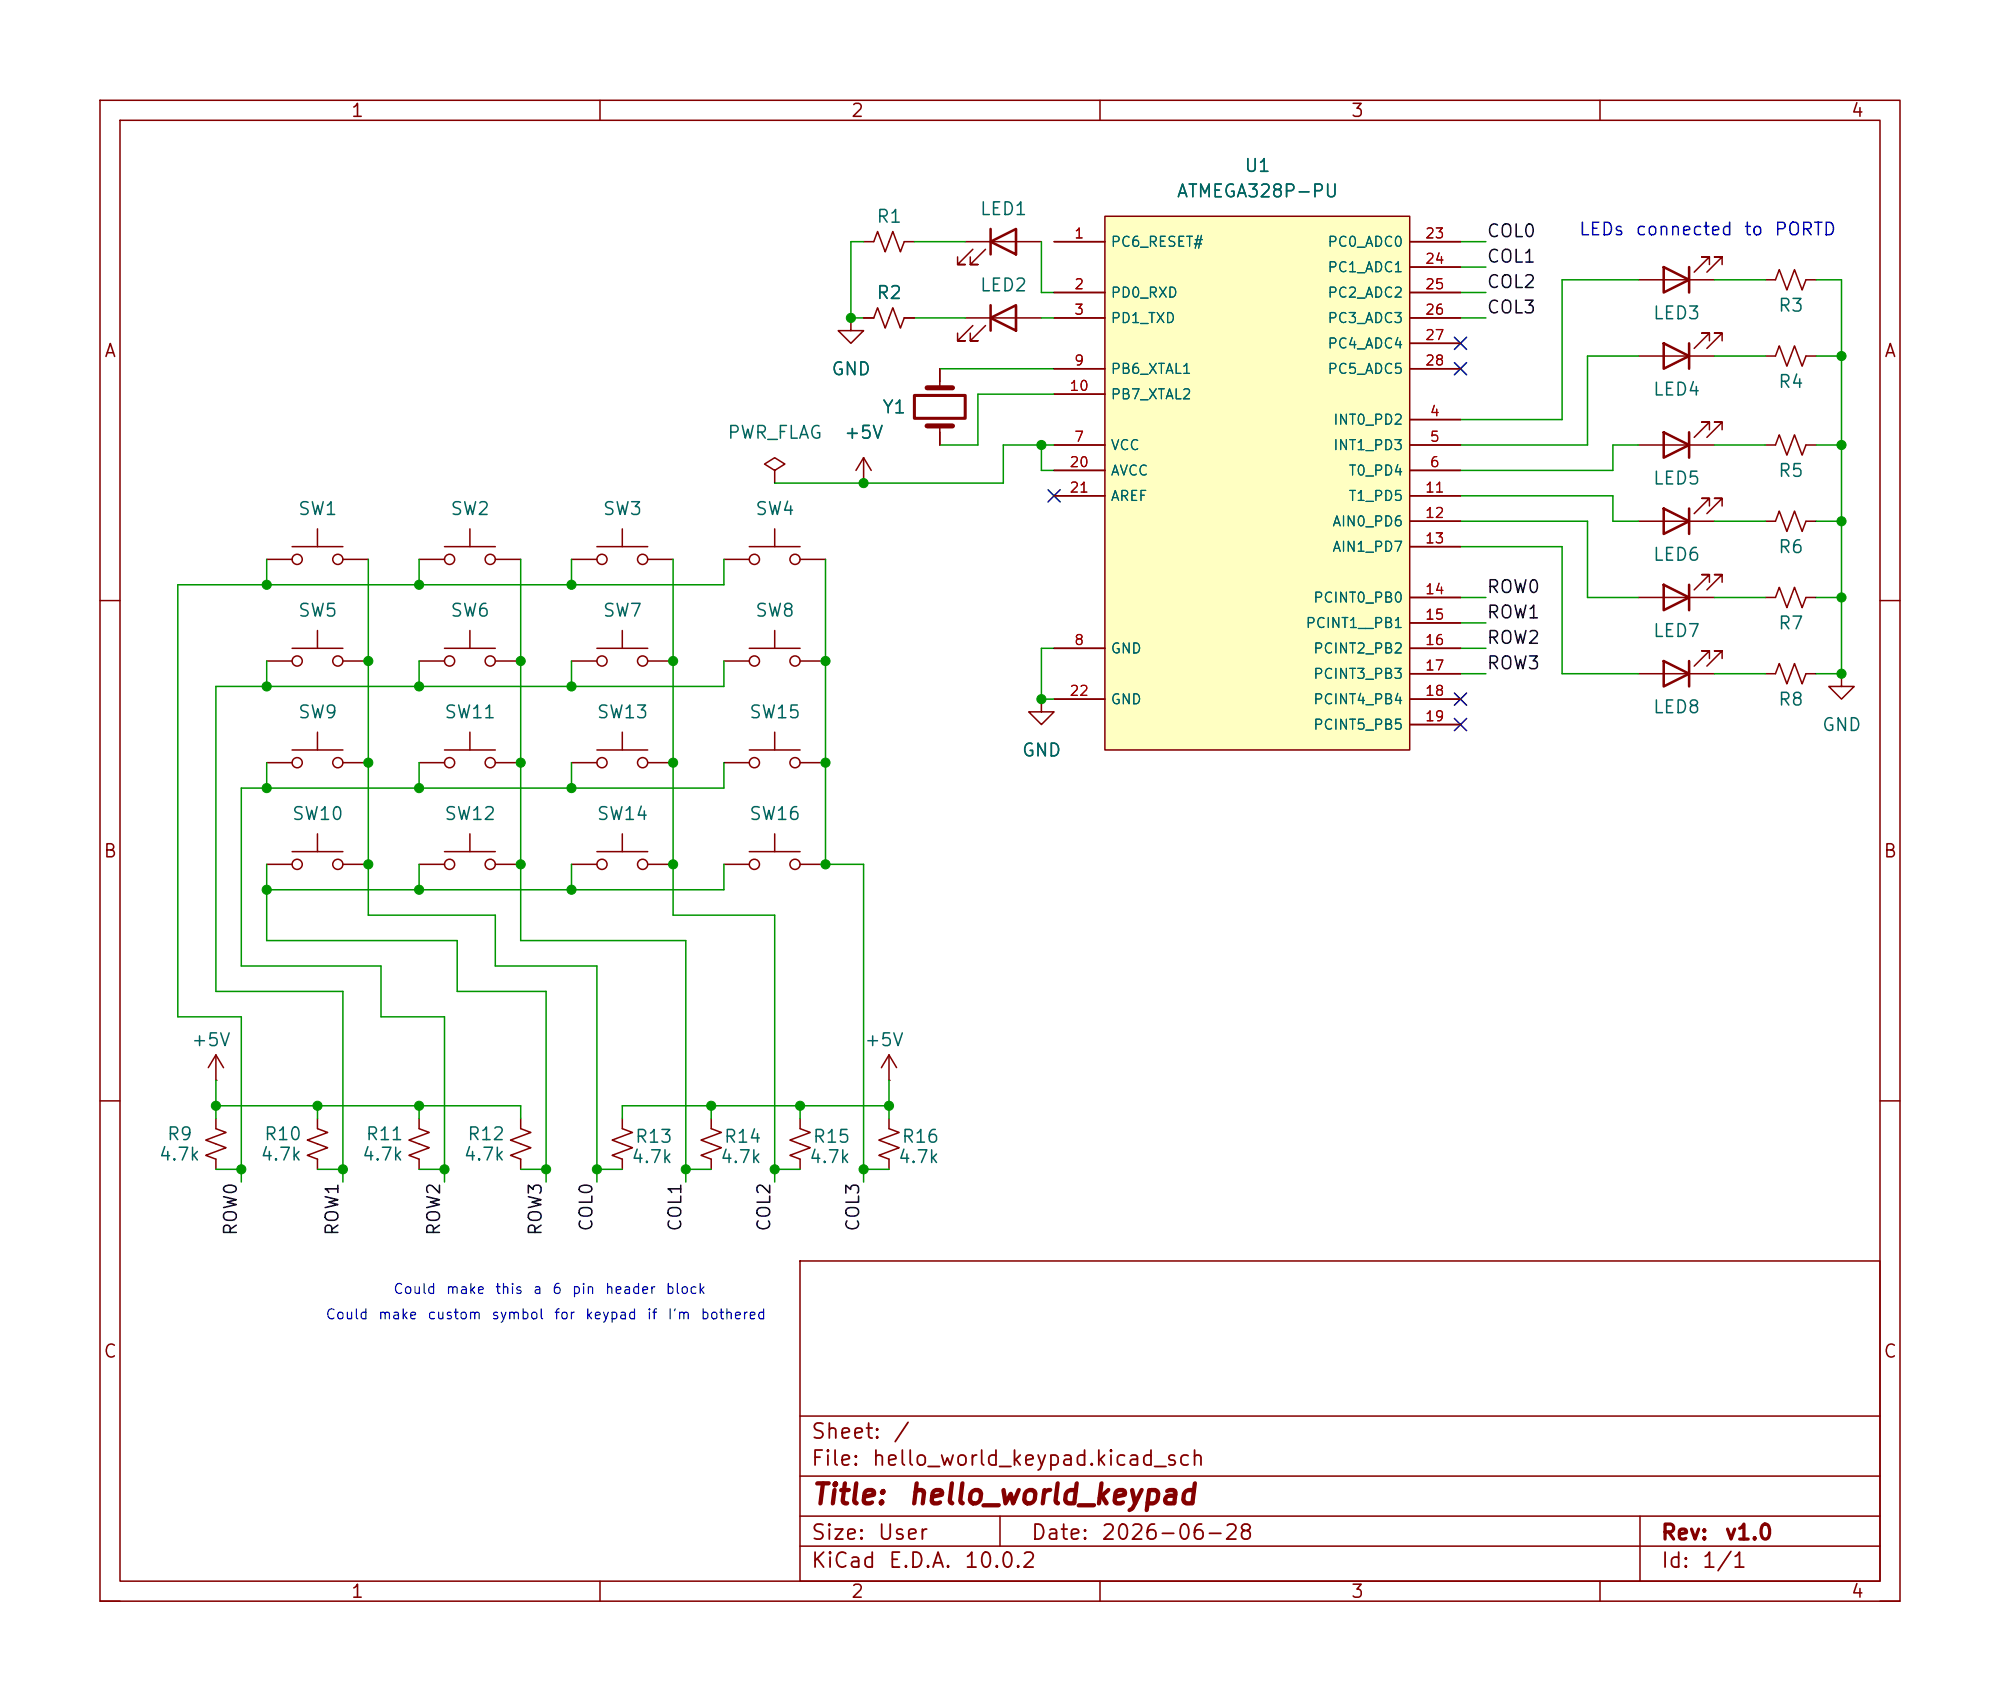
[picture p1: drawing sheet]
<svg xmlns="http://www.w3.org/2000/svg" width="200mm" height="170mm" viewBox="0 0 200 170" stroke-linecap="round" stroke-linejoin="round" font-family="sans-serif">
<g fill="none" stroke="#840000" stroke-width=".15">
<path d="M10 10h180v150h-180zM12 12h176v146h-176zM60 10v2M110 10v2M160 10v2M85.1 31.8v1.2h1.3l-1.3 1.3-1.3-1.3h1.3M85.1 31.8h.1M86.4 24.2h1l.4-1.1 .7 2.1 .8-2.1 .7 2.1 .4-1h1M94 36.9v1.9M163.8 35.6h7.6M163.8 28h7.6M170.9 34.1v-.8h-.7h.7l-1.5 1.5"/>
<path d="M170.9 26.4v-.7h-.7h.7l-1.5 1.5M172.2 34.1v-.8h-.8h.8l-1.5 1.5M172.2 26.4v-.7h-.8h.8l-1.5 1.5M176.5 28h1l.4-1.1 .8 2.1 .8-2.1 .7 2.1 .4-1h1M176.5 35.6h1l.4-1 .8 2 .8-2 .7 2 .4-1h1M26.7 55.9h2.5M29.2 54.6h5.1M31.7 52.9v1.7M34.3 55.9h2.5M41.9 55.9h2.5M44.4 54.6h5.1M47 52.9v1.7"/>
<path d="M49.5 55.9h2.6M57.1 55.9h2.6M59.7 54.6h5.1M62.2 52.9v1.7M64.8 55.9h2.5M72.4 55.9h2.5M74.9 54.6h5.1M77.5 47l1-.6-1-.7-1 .7 1 .6v1.3M77.5 48.3h.1M77.5 52.9v1.7M80 55.9h2.5M86.4 48.3h.1"/>
<path d="M86.4 45.7l-.8 1.3M86.4 45.7l.7 1.3M86.4 45.7v2.6M94 42.6v1.9M163.8 59.7h7.6M163.8 44.5h7.6M163.8 52.1h7.6M170.9 58.2v-.8h-.7h.7l-1.5 1.6M170.9 42.9v-.7h-.7h.7l-1.5 1.5M170.9 50.6v-.8h-.7h.7l-1.5 1.5M172.2 58.2v-.8h-.8h.8l-1.5 1.6M172.2 42.9v-.7h-.8h.8l-1.5 1.5"/>
<path d="M172.2 50.6v-.8h-.8h.8l-1.5 1.5M176.5 59.7h1l.4-1 .8 2 .8-2 .7 2 .4-1h1M176.5 52.1h1l.4-1 .8 2 .8-2 .7 2 .4-1h1M176.5 44.5h1l.4-1 .8 2 .8-2 .7 2 .4-1h1M10 60h2M26.7 76.2h2.5M26.7 66.1h2.5M29.2 75h5.1M29.2 64.8h5.1M31.7 63v1.8M31.7 73.2v1.8M34.3 76.2h2.5"/>
<path d="M34.3 66.1h2.5M41.9 76.2h2.5M41.9 66.1h2.5M44.4 75h5.1M44.4 64.8h5.1M47 63v1.8M47 73.2v1.8M49.5 76.2h2.6M49.5 66.1h2.6M57.1 76.2h2.6M57.1 66.1h2.6M59.7 75h5.1"/>
<path d="M59.7 64.8h5.1M62.2 63v1.8M62.2 73.2v1.8M64.8 76.2h2.5M64.8 66.1h2.5M72.4 76.2h2.5M72.4 66.1h2.5M74.9 75h5.1M74.9 64.8h5.1M77.5 63v1.8M77.5 73.2v1.8M80 76.2h2.5"/>
<path d="M80 66.1h2.5M104.1 69.9v1.2h1.3l-1.3 1.3-1.2-1.3h1.2M104.1 69.9h.1M163.8 67.3h7.6M170.9 65.8v-.8h-.7h.7l-1.5 1.6M172.2 65.8v-.8h-.8h.8l-1.5 1.6M176.5 67.3h1l.4-1 .8 2 .8-2 .7 2 .4-1h1M184.1 67.3v1.3h1.3l-1.3 1.3-1.2-1.3h1.2M184.1 67.3h.1M188 60h2M26.7 86.4h2.5M29.2 85.1h5.1"/>
<path d="M31.7 83.3v1.8M34.3 86.4h2.5M41.9 86.4h2.5M44.4 85.1h5.1M47 83.3v1.8M49.5 86.4h2.6M57.1 86.4h2.6M59.7 85.1h5.1M62.2 83.3v1.8M64.8 86.4h2.5M72.4 86.4h2.5M74.9 85.1h5.1"/>
<path d="M77.5 83.3v1.8M80 86.4h2.5M10 110h2M21.6 111.8v1l1 .4-2 .7 2 .8-2 .8 1 .3v1.1M21.6 108h.1M21.6 105.4v2.6M21.6 105.4l-.8 1.3M21.6 105.4l.8 1.3M31.7 111.8v1l1.1 .4-2.1 .7 2.1 .8-2.1 .8 1 .3v1.1M41.9 111.8v1l1 .4-2 .7 2 .8-2 .8 1 .3v1.1M52.1 111.8v1l1 .4-2 .7 2 .8-2 .8 1 .3v1.1M62.2 111.8v1l1 .4-2 .7 2 .8-2 .8 1 .3v1.1"/>
<path d="M71.1 111.8v1l1 .4-2 .7 2 .8-2 .8 1 .3v1.1M80 111.8v1l1 .4-2 .7 2 .8-2 .8 1 .3v1.1M88.9 111.8v1l1 .4-2 .7 2 .8-2 .8 1 .3v1.1M88.9 108h.1M88.9 105.4v2.6M88.9 105.4l-.8 1.3M88.9 105.4l.8 1.3M188 110h2M80 126h108v32h-108zM60 158v2M80 154.5h108M80 151.5h108"/>
<path d="M80 147.5h108M80 141.5h108M100 151.5v3M110 158v2M160 158v2M164 151.5v6.5M10 160h2M188 160h2"/>
<circle cx="29.7" cy="55.9" r=".51"/>
<circle cx="33.8" cy="55.9" r=".51"/>
<circle cx="45" cy="55.9" r=".51"/>
<circle cx="49" cy="55.9" r=".51"/>
<circle cx="60.2" cy="55.9" r=".51"/>
<circle cx="64.3" cy="55.9" r=".51"/>
<circle cx="75.4" cy="55.9" r=".51"/>
<circle cx="79.5" cy="55.9" r=".51"/>
<circle cx="29.7" cy="66.1" r=".51"/>
<circle cx="29.7" cy="76.2" r=".51"/>
<circle cx="33.8" cy="66.1" r=".51"/>
<circle cx="33.8" cy="76.2" r=".51"/>
<circle cx="45" cy="66.1" r=".51"/>
<circle cx="45" cy="76.2" r=".51"/>
<circle cx="49" cy="76.2" r=".51"/>
<circle cx="49" cy="66.1" r=".51"/>
<circle cx="60.2" cy="76.2" r=".51"/>
<circle cx="60.2" cy="66.1" r=".51"/>
<circle cx="64.3" cy="66.1" r=".51"/>
<circle cx="64.3" cy="76.2" r=".51"/>
<circle cx="75.4" cy="66.1" r=".51"/>
<circle cx="75.4" cy="76.2" r=".51"/>
<circle cx="79.5" cy="76.2" r=".51"/>
<circle cx="79.5" cy="66.1" r=".51"/>
<circle cx="29.7" cy="86.4" r=".51"/>
<circle cx="33.8" cy="86.4" r=".51"/>
<circle cx="45" cy="86.4" r=".51"/>
<circle cx="49" cy="86.4" r=".51"/>
<circle cx="60.2" cy="86.4" r=".51"/>
<circle cx="64.3" cy="86.4" r=".51"/>
<circle cx="75.4" cy="86.4" r=".51"/>
<circle cx="79.5" cy="86.4" r=".51"/>
</g>
<path d="M166.4 34.3l2.5 1.3-2.5 1.3zM166.4 26.7l2.5 1.3-2.5 1.2zM168.9 26.7v2.5M168.9 34.3v2.6M166.4 58.4l2.5 1.3-2.5 1.3zM166.4 43.2l2.5 1.3-2.5 1.2zM166.4 50.8l2.5 1.3-2.5 1.3zM168.9 43.2v2.5M168.9 50.8v2.6M168.9 58.4v2.6M166.4 66.1l2.5 1.2-2.5 1.3zM168.9 66.1v2.5" fill="none" stroke="#840000" stroke-width=".25"/>
<path d="M92.7 38.8h2.5M92.7 42.6h2.5" fill="none" stroke="#840000" stroke-width=".51"/>
<path d="M91.4 39.5h5.1v2.3h-5.1z" fill="none" stroke="#840000" stroke-width=".3"/>
<path d="M110.5 21.6h30.5v53.4h-30.5z" fill="#ffffc2"/>
<g fill="none" stroke="#840000" stroke-width=".15">
<path d="M85.1 31.8h.1M86.4 31.8h1l.4-1 .7 2 .8-2 .7 2 .4-1h1M94 36.9v1.2M96.5 24.2h7.6M96.5 31.8h7.6M97.3 24.9l-1.5 1.5h.7h-.7v-.7M97.3 32.5l-1.5 1.6h.7h-.7v-.8M98.6 24.9l-1.6 1.5h.8h-.8v-.7M98.6 32.5l-1.6 1.6h.8h-.8v-.8M105.4 24.2h5.1M105.4 29.2h5.1M105.4 31.8h5.1"/>
<path d="M105.4 36.9h5.1M105.4 39.4h5.1M110.5 21.6h30.5v53.4h-30.5zM141 24.2h5M141 29.2h5M141 31.8h5M141 36.9h5M141 26.7h5M141 34.3h5M86.4 48.3h.1M94 43.2v1.3M105.4 44.5h5.1"/>
<path d="M105.4 47h5.1M105.4 49.6h5.1M141 41.9h5M141 44.5h5M141 47h5M141 49.6h5M141 52.1h5M141 54.6h5M141 59.7h5M104.1 69.9h.1M105.4 64.8h5.1M105.4 69.9h5.1"/>
<path d="M141 64.8h5M141 62.3h5M141 67.3h5M141 69.9h5M141 72.4h5"/>
</g>
<path d="M99.1 24.2l2.5-1.3v2.5zM99.1 31.8l2.5-1.3v2.5zM99.1 22.9v2.5M99.1 30.5v2.5" fill="none" stroke="#840000" stroke-width=".25"/>
<g fill="none" stroke="#009600" stroke-width=".15">
<path d="M86.4 24.2h-1.3v7.6h1.3M91.4 24.2h5.1M91.4 31.8h5.1M94 36.9h11.4M104.1 24.2v5h1.3M104.1 31.8h1.3M105.4 39.4h-7.6v5.1h-3.8M146 24.2h2.6M146 26.7h2.6M146 29.2h2.6M146 31.8h2.6M163.8 35.6h-5.1v8.9h-12.7"/>
<path d="M163.8 28h-7.6v13.9h-10.2M171.4 28h5.1M171.4 35.6h5.1M181.6 28h2.5v39.3h-2.5M181.6 35.6h2.5M26.7 55.9v2.5M36.8 55.9v35.6h12.7v5h10.2v21.6M41.9 55.9v2.5M52.1 55.9v38.1h16.5v24.1M57.1 55.9v2.5M67.3 55.9v35.6h10.2v26.6M72.4 55.9v2.5h-54.6v43.2h6.3v16.5"/>
<path d="M82.5 55.9v30.5h3.9v31.7M104.1 44.5v2.5h1.3M105.4 44.5h-5.1v3.8h-22.8M146 52.1h12.7v7.6h5.1M146 49.6h15.3v2.5h2.5M146 54.6h10.2v12.7h7.6M146 59.7h2.6M163.8 44.5h-2.5v2.5h-15.3M171.4 52.1h5.1M171.4 59.7h5.1M171.4 44.5h5.1M181.6 52.1h2.5"/>
<path d="M181.6 59.7h2.5M181.6 44.5h2.5M26.7 66.1v2.5M26.7 76.2v2.6M41.9 66.1v2.5M41.9 76.2v2.6M57.1 66.1v2.5M57.1 76.2v2.6M72.4 76.2v2.6h-48.3v17.7h14v5.1h6.3v16.5M72.4 66.1v2.5h-50.8v30.5h12.7v19M105.4 64.8h-1.3v5.1h1.3M146 62.3h2.6"/>
<path d="M146 67.3h2.6M146 64.8h2.6M171.4 67.3h5.1M26.7 86.4v7.6h19v5.1h8.9v19M41.9 86.4v2.5M57.1 86.4v2.5M72.4 86.4v2.5h-45.7M21.6 108v3.8M21.6 110.5h30.5v1.3M21.6 116.9h2.5M31.7 116.9h2.6M31.7 110.5v1.3"/>
<path d="M41.9 116.9h2.5M41.9 110.5v1.3M52.1 116.9h2.5M59.7 116.9h2.5M68.6 116.9h2.5M71.1 110.5v1.3M77.5 116.9h2.5M80 110.5v1.3M86.4 116.9h2.5M88.9 110.5h-26.7v1.3M88.9 108v3.8"/>
</g>
<path d="M145.4 36.2l1.3 1.3M145.4 33.7l1.3 1.2M146.7 36.2l-1.3 1.3M146.7 33.7l-1.3 1.2M104.8 48.9l1.2 1.3M106 48.9l-1.2 1.3M145.4 69.3l1.3 1.2M145.4 71.8l1.3 1.2M146.7 69.3l-1.3 1.2M146.7 71.8l-1.3 1.2" fill="none" stroke="#000084" stroke-width=".15"/>
<g fill="#009600" stroke="#009600" stroke-width=".1">
<circle cx="68.6" cy="116.9" r=".46"/>
<circle cx="86.4" cy="116.9" r=".46"/>
<circle cx="80" cy="110.5" r=".46"/>
<circle cx="77.5" cy="116.9" r=".46"/>
<circle cx="88.9" cy="110.5" r=".46"/>
<circle cx="59.7" cy="116.9" r=".46"/>
<circle cx="54.6" cy="116.9" r=".46"/>
<circle cx="71.1" cy="110.5" r=".46"/>
<circle cx="41.9" cy="88.9" r=".46"/>
<circle cx="26.7" cy="88.9" r=".46"/>
<circle cx="21.6" cy="110.5" r=".46"/>
<circle cx="34.3" cy="116.9" r=".46"/>
<circle cx="44.4" cy="116.9" r=".46"/>
<circle cx="31.7" cy="110.5" r=".46"/>
<circle cx="24.1" cy="116.9" r=".46"/>
<circle cx="41.9" cy="110.5" r=".46"/>
<circle cx="26.7" cy="58.4" r=".46"/>
<circle cx="26.7" cy="68.6" r=".46"/>
<circle cx="36.8" cy="66.1" r=".46"/>
<circle cx="41.9" cy="68.6" r=".46"/>
<circle cx="41.9" cy="78.8" r=".46"/>
<circle cx="36.8" cy="86.4" r=".46"/>
<circle cx="41.9" cy="58.4" r=".46"/>
<circle cx="57.1" cy="58.4" r=".46"/>
<circle cx="26.7" cy="78.8" r=".46"/>
<circle cx="36.8" cy="76.2" r=".46"/>
<circle cx="52.1" cy="86.4" r=".46"/>
<circle cx="52.1" cy="76.2" r=".46"/>
<circle cx="57.1" cy="78.8" r=".46"/>
<circle cx="57.1" cy="68.6" r=".46"/>
<circle cx="52.1" cy="66.1" r=".46"/>
<circle cx="184.1" cy="52.1" r=".46"/>
<circle cx="184.1" cy="59.7" r=".46"/>
<circle cx="184.1" cy="67.3" r=".46"/>
<circle cx="184.1" cy="44.5" r=".46"/>
<circle cx="184.1" cy="35.6" r=".46"/>
<circle cx="104.1" cy="69.9" r=".46"/>
<circle cx="104.1" cy="44.5" r=".46"/>
<circle cx="85.1" cy="31.8" r=".46"/>
<circle cx="86.4" cy="48.3" r=".46"/>
<circle cx="67.3" cy="66.1" r=".46"/>
<circle cx="57.1" cy="88.9" r=".46"/>
<circle cx="82.5" cy="66.1" r=".46"/>
<circle cx="82.5" cy="76.2" r=".46"/>
<circle cx="67.3" cy="76.2" r=".46"/>
<circle cx="67.3" cy="86.4" r=".46"/>
<circle cx="82.5" cy="86.4" r=".46"/>
</g>
<g font-size="2" fill="#840000">
<text x="81" y="150.9">Title:</text>
<text x="90.7" y="150.9">hello_world_keypad</text>
</g>
<g font-size="1.5" fill="#840000">
<text x="81" y="146.9">File:</text>
<text x="81" y="144.2">Sheet:</text>
<text x="87.1" y="146.9">hello_world_keypad.kicad_sch</text>
<text x="89.2" y="144.2">/</text>
<text x="81" y="154.3">Size:</text>
<text x="87.7" y="154.3">User</text>
<text x="103" y="154.3">Date:</text>
<text x="110" y="154.3">2026-06-28</text>
<text x="166" y="154.3">Rev:</text>
<text x="172.4" y="154.3">v1.0</text>
<text x="81" y="157.1">KiCad</text>
<text x="88.7" y="157.1">E.D.A.</text>
<text x="96.3" y="157.1">10.0.2</text>
<text x="166" y="157.1">Id:</text>
<text x="170.1" y="157.1">1/1</text>
</g>
<g font-size="1.3" fill="#840000">
<text x="35" y="12">1</text>
<text x="85" y="12">2</text>
<text x="135" y="12">3</text>
<text x="185" y="12">4</text>
<text x="10.3" y="36">A</text>
<text x="188.3" y="36">A</text>
<text x="10.3" y="86">B</text>
<text x="188.3" y="86">B</text>
<text x="10.3" y="136">C</text>
<text x="188.3" y="136">C</text>
<text x="35" y="160">1</text>
<text x="85" y="160">2</text>
<text x="135" y="160">3</text>
<text x="185" y="160">4</text>
</g>
<g font-size="1.3" fill="#006464">
<text x="124.4" y="17.5">U1</text>
<text x="87.6" y="22.6">R1</text>
<text x="97.9" y="21.8">LED1</text>
<text x="117.6" y="20">ATMEGA328P-PU</text>
<text x="97.9" y="29.4">LED2</text>
<text x="87.6" y="30.2">R2</text>
<text x="165.2" y="32.2">LED3</text>
<text x="177.7" y="31.5">R3</text>
<text x="83.1" y="37.8">GND</text>
<text x="88.1" y="41.6">Y1</text>
<text x="165.2" y="39.9">LED4</text>
<text x="177.7" y="39.1">R4</text>
<text x="72.7" y="44.2">PWR_FLAG</text>
<text x="84.3" y="44.2">+5V</text>
<text x="177.7" y="48">R5</text>
<text x="29.7" y="51.8">SW1</text>
<text x="45" y="51.8">SW2</text>
<text x="60.2" y="51.8">SW3</text>
<text x="75.4" y="51.8">SW4</text>
<text x="165.2" y="48.7">LED5</text>
<text x="165.2" y="56.4">LED6</text>
<text x="177.7" y="55.6">R6</text>
<text x="29.7" y="62">SW5</text>
<text x="45" y="62">SW6</text>
<text x="60.2" y="62">SW7</text>
<text x="75.4" y="62">SW8</text>
<text x="165.2" y="64">LED7</text>
<text x="177.7" y="63.2">R7</text>
<text x="165.2" y="71.6">LED8</text>
<text x="177.7" y="70.8">R8</text>
<text x="29.7" y="72.1">SW9</text>
<text x="44.3" y="72.1">SW11</text>
<text x="59.6" y="72.1">SW13</text>
<text x="74.8" y="72.1">SW15</text>
<text x="102.1" y="75.9">GND</text>
<text x="182.1" y="73.4">GND</text>
<text x="29.1" y="82.3">SW10</text>
<text x="44.3" y="82.3">SW12</text>
<text x="59.6" y="82.3">SW14</text>
<text x="74.8" y="82.3">SW16</text>
<text x="19" y="104.9">+5V</text>
<text x="86.4" y="104.9">+5V</text>
<text x="15.8" y="116.3">4.7k</text>
<text x="16.6" y="114.3">R9</text>
<text x="26" y="116.3">4.7k</text>
<text x="26.3" y="114.3">R10</text>
<text x="36.1" y="116.3">4.7k</text>
<text x="36.5" y="114.3">R11</text>
<text x="46.3" y="116.3">4.7k</text>
<text x="46.6" y="114.3">R12</text>
<text x="63" y="116.6">4.7k</text>
<text x="63.4" y="114.5">R13</text>
<text x="71.9" y="116.6">4.7k</text>
<text x="72.3" y="114.5">R14</text>
<text x="80.8" y="116.6">4.7k</text>
<text x="81.2" y="114.5">R15</text>
<text x="89.7" y="116.6">4.7k</text>
<text x="90.1" y="114.5">R16</text>
</g>
<g font-size="1.3" fill="#0000c2">
<text x="157.8" y="23.9">LEDs</text>
<text x="163.5" y="23.9">connected</text>
<text x="174.3" y="23.9">to</text>
<text x="177.4" y="23.9">PORTD</text>
</g>
<g font-size="1.3" fill="#0f0f0f">
<text x="148.6" y="29.1">COL2</text>
<text x="148.6" y="24">COL0</text>
<text x="148.6" y="26.6">COL1</text>
<text x="148.6" y="31.7">COL3</text>
<text x="148.6" y="59.6">ROW0</text>
<text x="148.6" y="62.1">ROW1</text>
<text x="148.6" y="64.7">ROW2</text>
<text x="148.6" y="67.2">ROW3</text>
<text x="24" y="123.6" transform="rotate(-90 24 123.6)">ROW0</text>
<text x="34.2" y="123.6" transform="rotate(-90 34.2 123.6)">ROW1</text>
<text x="44.3" y="123.6" transform="rotate(-90 44.3 123.6)">ROW2</text>
<text x="54.5" y="123.6" transform="rotate(-90 54.5 123.6)">ROW3</text>
<text x="59.6" y="123.2" transform="rotate(-90 59.6 123.2)">COL0</text>
<text x="68.5" y="123.2" transform="rotate(-90 68.5 123.2)">COL1</text>
<text x="77.3" y="123.2" transform="rotate(-90 77.3 123.2)">COL2</text>
<text x="86.2" y="123.2" transform="rotate(-90 86.2 123.2)">COL3</text>
</g>
<g font-size="1" fill="#a90000">
<text x="107.3" y="24.1">1</text>
<text x="107.3" y="29.2">2</text>
<text x="142.4" y="24.1">23</text>
<text x="142.4" y="26.6">24</text>
<text x="142.4" y="29.2">25</text>
<text x="107.3" y="31.7">3</text>
<text x="142.4" y="31.7">26</text>
<text x="142.4" y="34.2">27</text>
<text x="106.9" y="39.3">10</text>
<text x="107.3" y="36.8">9</text>
<text x="142.4" y="36.8">28</text>
<text x="142.9" y="41.9">4</text>
<text x="106.9" y="46.9">20</text>
<text x="107.3" y="44.4">7</text>
<text x="142.9" y="44.4">5</text>
<text x="142.9" y="46.9">6</text>
<text x="106.9" y="49.5">21</text>
<text x="142.4" y="49.5">11</text>
<text x="142.4" y="52">12</text>
<text x="142.4" y="54.6">13</text>
<text x="142.4" y="59.6">14</text>
<text x="107.3" y="64.7">8</text>
<text x="142.4" y="62.2">15</text>
<text x="142.4" y="64.7">16</text>
<text x="106.9" y="69.8">22</text>
<text x="142.4" y="67.3">17</text>
<text x="142.4" y="69.8">18</text>
<text x="142.4" y="72.3">19</text>
</g>
<g font-size="1" fill="#006464">
<text x="111" y="24.9">PC6_RESET#</text>
<text x="111" y="30">PD0_RXD</text>
<text x="132.7" y="24.9">PC0_ADC0</text>
<text x="132.7" y="27.5">PC1_ADC1</text>
<text x="132.7" y="30">PC2_ADC2</text>
<text x="111" y="32.5">PD1_TXD</text>
<text x="132.7" y="32.5">PC3_ADC3</text>
<text x="132.7" y="35.1">PC4_ADC4</text>
<text x="111" y="37.6">PB6_XTAL1</text>
<text x="111" y="40.2">PB7_XTAL2</text>
<text x="132.7" y="37.6">PC5_ADC5</text>
<text x="111" y="45.2">VCC</text>
<text x="111" y="47.8">AVCC</text>
<text x="133.3" y="42.7">INT0_PD2</text>
<text x="133.3" y="45.2">INT1_PD3</text>
<text x="134.8" y="47.8">T0_PD4</text>
<text x="111" y="50.3">AREF</text>
<text x="133.2" y="52.9">AIN0_PD6</text>
<text x="134.8" y="50.3">T1_PD5</text>
<text x="133.2" y="55.4">AIN1_PD7</text>
<text x="111" y="65.6">GND</text>
<text x="130.5" y="63">PCINT1__PB1</text>
<text x="131.3" y="60.5">PCINT0_PB0</text>
<text x="131.3" y="65.6">PCINT2_PB2</text>
<text x="111" y="70.6">GND</text>
<text x="131.3" y="68.1">PCINT3_PB3</text>
<text x="131.3" y="70.6">PCINT4_PB4</text>
<text x="131.3" y="73.2">PCINT5_PB5</text>
</g>
<g font-size="1" fill="#0000c2">
<text x="39.3" y="129.6">Could</text>
<text x="44.5" y="129.6">make</text>
<text x="49.4" y="129.6">this</text>
<text x="53.2" y="129.6">a</text>
<text x="55.1" y="129.6">6</text>
<text x="57.1" y="129.6">pin</text>
<text x="60.4" y="129.6">header</text>
<text x="66.5" y="129.6">block</text>
<text x="32.5" y="132.1">Could</text>
<text x="37.7" y="132.1">make</text>
<text x="42.7" y="132.1">custom</text>
<text x="49.1" y="132.1">symbol</text>
<text x="55.3" y="132.1">for</text>
<text x="58.4" y="132.1">keypad</text>
<text x="64.6" y="132.1">if</text>
<text x="66.7" y="132.1">I'm</text>
<text x="70" y="132.1">bothered</text>
</g>
</svg>
